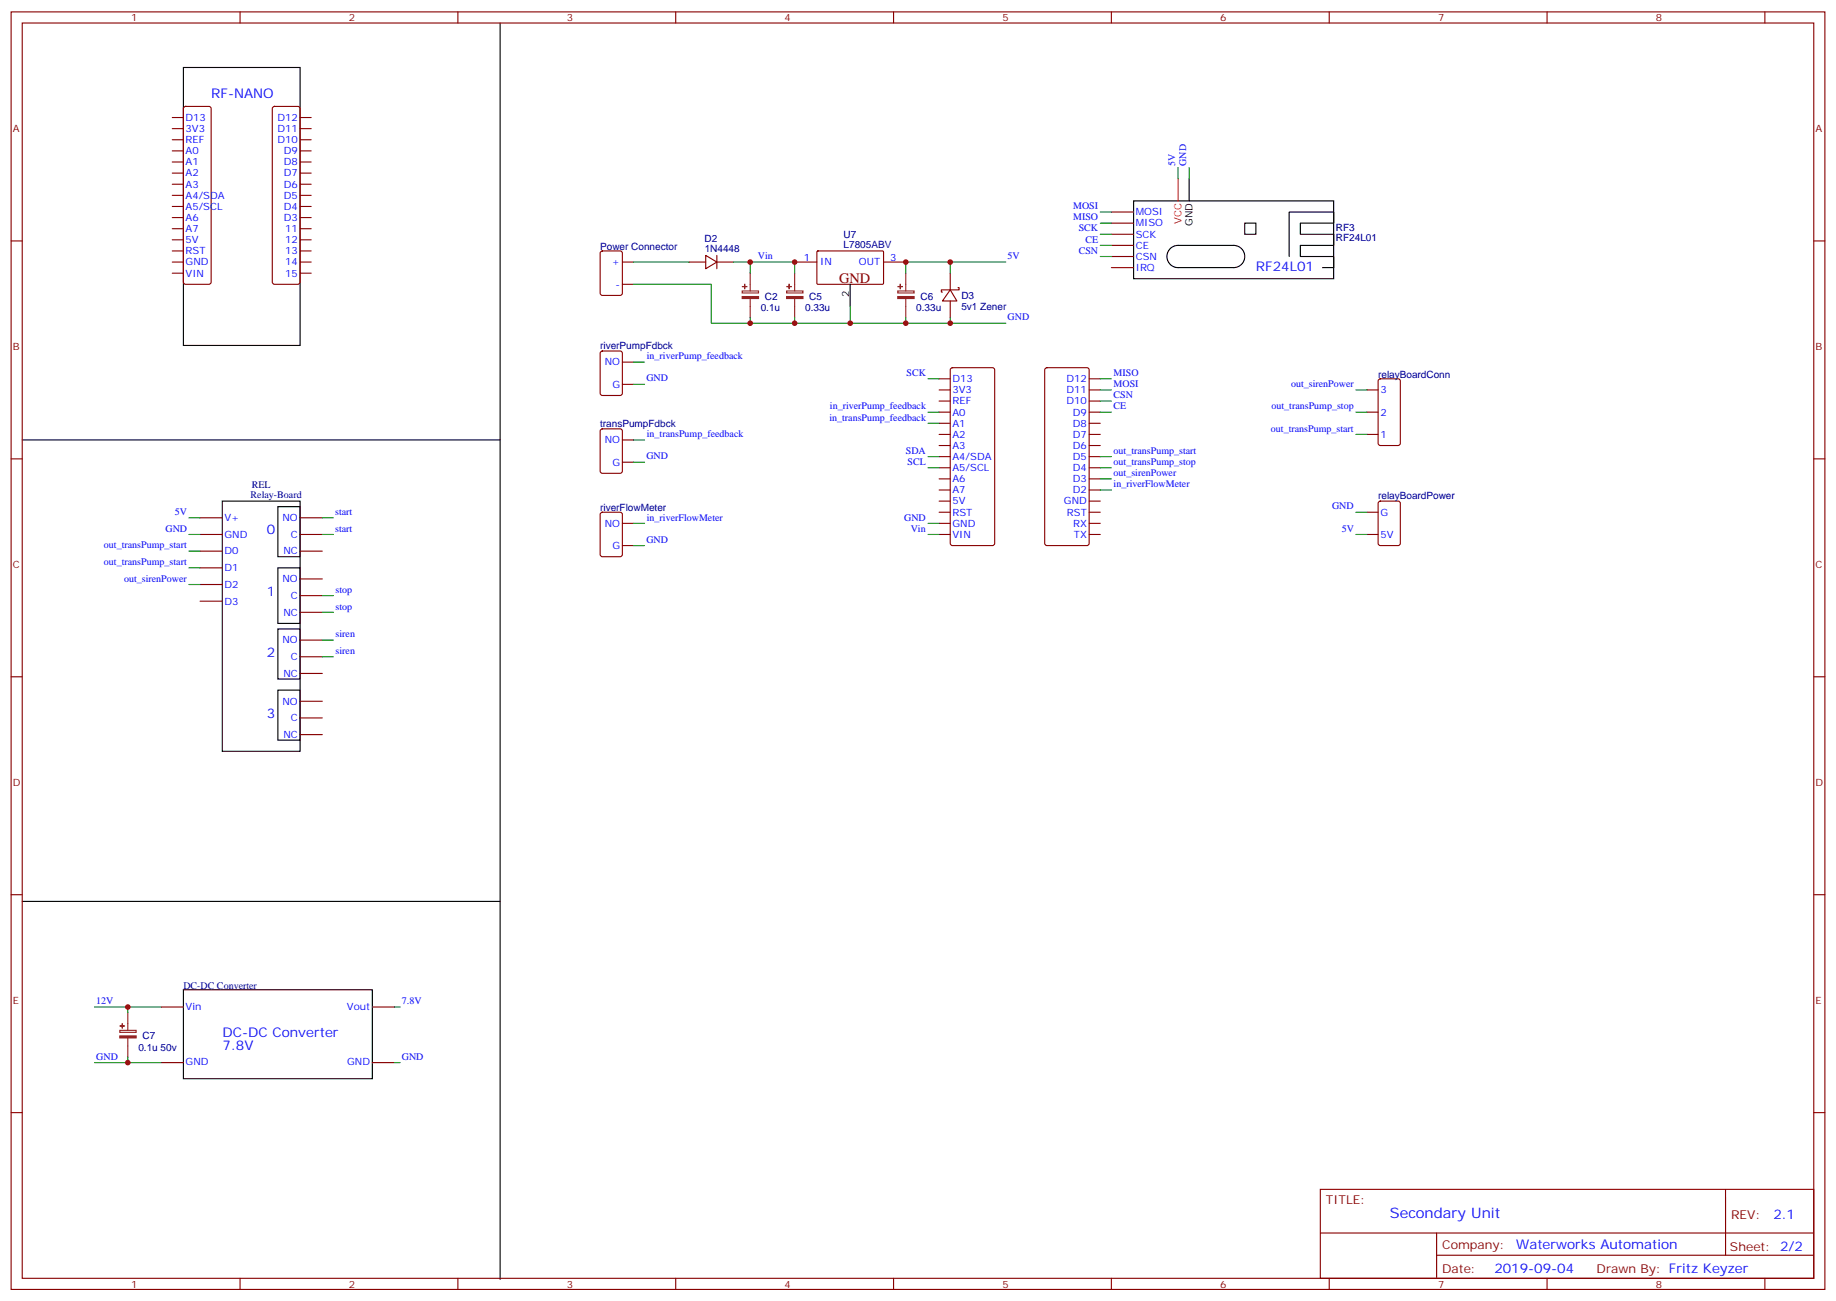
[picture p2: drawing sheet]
<svg xmlns="http://www.w3.org/2000/svg" width="583mm" height="413mm" viewBox="0 0 583 413" stroke-linecap="round" stroke-linejoin="round" font-family="sans-serif">
<g fill="none" stroke="#000" stroke-width=".35">
<path d="M158.7 7.3v398.6M58.2 21.4h37v88.2h-37zM377.5 56.7v7M359.8 63.7h63.5v24.7h-63.5zM371.5 78.9a3.5 3.5 0 0 1 2.4-1h17.7a3.5 3.5 0 0 1 3.5 3.5 3.5 3.5 0 0 1-3.5 3.5h-17.7a3.5 3.5 0 0 1-3.2-2.2 3.5 3.5 0 0 1 .8-3.8zM395.1 70.8h3.5v3.5h-3.5zM269.9 90.2v7.1M409.2 81.4v-14.1h14.1v3.5h-10.6v3.5h10.6v3.6h-10.6v3.5h10.6v3.5h-3.5M7.1 139.6h151.6M70.6 159h24.6v79.4h-24.6zM88.2 160.8h7v15.8h-7zM88.2 180.2h7v17.6h-7z"/>
<path d="M88.2 199.6h7v15.8h-7zM88.2 219h7v15.8h-7zM7.1 286h151.6M58.2 314h60v28.3h-60z"/>
</g>
<g fill="none" stroke="#870000" stroke-width=".35">
<path d="M3.5 3.8h575.8v405.3h-575.8zM7.1 7.3h568.6v398.3h-568.6zM76.2 3.8v3.5M145.3 3.8v3.5M214.5 3.8v3.5M283.6 3.8v3.5M352.8 3.8v3.5M421.9 3.8v3.5M491.1 3.8v3.5M560.2 3.8v3.5M54.7 37.3h3.5M58.4 34l.5-.2h7.4l.5 .2 .2 .5v55l-.2 .5-.5 .2h-7.4l-.5-.2-.2-.5v-55z"/>
<path d="M86.7 34l.4-.2h7.4l.5 .2 .2 .5v55l-.2 .5-.5 .2h-7.4l-.5-.2-.2-.5v-55zM95.2 37.3h3.6M54.7 40.8h3.5M54.7 44.3h3.5M54.7 47.9h3.5M54.7 51.4h3.5M54.7 54.9h3.5M54.7 58.5h3.5M95.2 40.8h3.6M95.2 44.3h3.6M95.2 47.9h3.6M95.2 51.4h3.6"/>
<path d="M95.2 54.9h3.6M95.2 58.5h3.6M3.5 76.4h3.6M54.7 62h3.5M54.7 65.5h3.5M54.7 69h3.5M54.7 72.6h3.5M54.7 76.1h3.5M54.7 79.6h3.5M95.2 62h3.6M95.2 65.5h3.6M95.2 69h3.6"/>
<path d="M95.2 72.6h3.6M95.2 76.1h3.6M95.2 79.6h3.6M190.7 79.8l.5-.2h5.6l.7 .5 .1 12.9-.5 .7h-5.9l-.6-.4-.1-13zM259.3 79.8l.3-.2 20.7 .1 .2 .3-.1 10-.3 .2-20.6-.1-.2-.2zM352.8 67.3h7M352.8 70.8h7M352.8 74.3h7M352.8 77.9h7M575.7 76.4h3.6M54.7 83.1h3.5M54.7 86.7h3.5"/>
<path d="M95.2 83.1h3.6M95.2 86.7h3.6M197.6 83.1h3.5M197.6 90.2h3.5M218.7 83.1h5.3M224 81l3.5 2.1-3.5 2.2zM227.5 83.1h5.3M227.5 81v4.3M252.2 83.1h7.1M280.5 83.1h7M301.6 92l2.1 3.5h-4.5zM301.6 86.7v5.3"/>
<path d="M301.6 95.5v5.3M304.1 91.3h.3v.7h-5.6v.7h.4M352.8 81.4h7M352.8 84.9h7M190.7 111.6l.5-.2h5.6l.7 .4 .1 13-.5 .6-5.9 .1-.6-.5-.1-12.9zM197.6 114.9h3.5M301.9 116.9l.4-.2h12.7l.7 .4v55.3l-.4 .7h-13l-.6-.5-.1-55.2zM331.8 116.9l.5-.2h12.7l.7 .4v55.3l-.4 .7h-13l-.6-.5-.1-55.2zM190.7 136.3l.5-.2h5.6l.7 .4 .1 13-.5 .6-5.9 .1-.6-.5-.1-12.9zM197.6 122h3.5M197.6 139.6h3.5M298.1 120.2h3.5"/>
<path d="M298.1 123.7h3.5M298.1 127.2h3.5M298.1 130.8h3.5M298.1 134.3h3.5M298.1 137.8h3.5M345.7 120.2h3.5M345.7 123.7h3.5M345.7 127.2h3.5M345.7 130.8h3.5M345.7 134.3h3.5M345.7 137.8h3.5M433.9 123.7h3.5"/>
<path d="M433.9 130.8h3.5M433.9 137.8h3.5M437.7 120.4l.4-.2h5.7l.6 .4 .1 20.1-.5 .6-5.9 .1-.6-.5-.1-20zM3.5 145.6h3.6M197.6 146.6h3.5M298.1 141.4h3.5M298.1 144.9h3.5M298.1 148.4h3.5M298.1 151.9h3.5M298.1 155.5h3.5M298.1 159h3.5M345.7 141.4h3.5"/>
<path d="M345.7 144.9h3.5M345.7 148.4h3.5M345.7 151.9h3.5M345.7 155.5h3.5M345.7 159h3.5M437.7 159.2l.4-.2h5.7l.6 .4 .1 13-.5 .7h-5.9l-.6-.5-.1-12.9zM575.7 145.6h3.6M63.5 164.3h7.1M63.5 169.6h7.1M63.5 174.9h7.1M95.2 164.3h7.1M95.2 169.6h7.1"/>
<path d="M95.2 174.9h7.1M190.7 162.7l.5-.2h5.6l.7 .5 .1 12.9-.5 .7h-5.9l-.6-.4-.1-13zM197.6 166.1h3.5M197.6 173.1h3.5M298.1 169.6h3.5M298.1 162.5h3.5M298.1 166.1h3.5M345.7 169.6h3.5M345.7 162.5h3.5M345.7 166.1h3.5M433.9 169.6h3.5M433.9 162.5h3.5"/>
<path d="M63.5 180.2h7.1M63.5 185.5h7.1M63.5 190.7h7.1M95.2 183.7h7.1M95.2 189h7.1M95.2 194.3h7.1M3.5 214.7h3.6M95.2 203.1h7.1M95.2 208.4h7.1M95.2 213.7h7.1M575.7 214.7h3.6M95.2 222.5h7.1"/>
<path d="M95.2 227.8h7.1M95.2 233.1h7.1M3.5 283.9h3.6M575.7 283.9h3.6M51.2 319.5h7M118.2 319.5h7M51.2 337.1h7M118.2 337.1h7M3.5 353h3.6M575.7 353h3.6M419.1 377.4h156.6v28.2h-156.6zM547.7 377.4v20.9"/>
<path d="M419.1 391.2h156.5M456 398.3h119.6M456 391.2v14.1M76.2 405.6v3.5M145.3 405.6v3.5M214.5 405.6v3.5M283.6 405.6v3.5M352.8 405.6v3.5M421.9 405.6v3.5M491.1 405.6v3.5M560.2 405.6v3.5"/>
</g>
<g fill="#8c2424" stroke="#8c2424" stroke-width=".35">
<path d="M249.7 94.1h5.2v.6h-5.2z"/>
<path d="M249.8 90.9h1.4z"/>
<path d="M250.5 90.2v1.4z"/>
<path d="M285 94.1h5.2v.6h-5.2z"/>
<path d="M285 90.9h1.5z"/>
<path d="M285.8 90.2v1.4z"/>
<path d="M235.6 94.1h5.2v.6h-5.2z"/>
<path d="M235.7 90.9h1.4z"/>
<path d="M236.4 90.2v1.4z"/>
<path d="M38 328.7h5.2v.6h-5.2z"/>
<path d="M38.1 325.5h1.4z"/>
<path d="M38.8 324.8v1.4z"/>
</g>
<path d="M235.6 92.3h5.2v.7h-5.2zM238.1 86.7v5.6M238.1 94.8v6M249.7 92.3h5.2v.7h-5.2zM252.2 86.7v5.6M252.2 94.8v6M285 92.3h5.2v.7h-5.2zM287.5 86.7v5.6M287.5 94.8v6M38 326.9h5.2v.7h-5.2zM40.6 321.3v5.6M40.6 329.4v6" fill="none" stroke="#8c2424" stroke-width=".35"/>
<path d="M373.9 56.7v7" fill="none" stroke="#f00" stroke-width=".35"/>
<g fill="none" stroke="#008700" stroke-width=".35">
<path d="M373.9 53.2v3.5M377.5 53.2v3.5M349.2 77.9h3.6M349.2 70.8h3.6M349.2 67.3h3.6M349.2 74.3h3.6M201.1 90.2h24.7v12.4h93.5M201.1 83.1h17.6M232.8 83.1h19.4v3.6M238.1 83.1v3.6M269.9 97.3v5.3M301.6 83.1v3.6"/>
<path d="M319.3 83.1h-31.8v3.6M349.2 81.4h3.6M201.1 114.9h3.5M238.1 100.8v1.8M252.2 100.8v1.8M287.5 100.8v1.8M301.6 100.8v1.8M201.1 139.6h3.5M201.1 122h3.5M294.6 130.8h3.5M294.6 134.3h3.5M294.6 120.2h3.5"/>
<path d="M349.2 130.8h3.6M349.2 127.2h3.6M349.2 123.7h3.6M349.2 120.2h3.6M430.4 130.8h3.5M430.4 123.7h3.5M430.4 137.8h3.5M201.1 146.6h3.5M294.6 144.9h3.5M294.6 148.4h3.5M349.2 144.9h3.6M349.2 148.4h3.6"/>
<path d="M349.2 151.9h3.6M349.2 155.5h3.6M60 174.9h3.5M60 164.3h3.5M60 169.6h3.5M102.3 164.3h3.5M102.3 169.6h3.5M201.1 166.1h3.5M201.1 173.1h3.5M294.6 169.6h3.5M294.6 166.1h3.5M430.4 169.6h3.5"/>
<path d="M430.4 162.5h3.5M60 180.2h3.5M60 185.5h3.5M102.3 189h3.5M102.3 194.3h3.5M102.3 208.4h3.5M102.3 203.1h3.5M30 319.5h21.2M40.6 319.5v1.8M125.2 319.5h1.8M30 337.1h21.2M40.6 335.4v1.7"/>
<path d="M125.2 337.1h1.8"/>
</g>
<g fill="#c00">
<circle cx="40.6" cy="337.1" r=".88"/>
<circle cx="238.1" cy="102.6" r=".88"/>
<circle cx="301.6" cy="102.6" r=".88"/>
<circle cx="269.9" cy="102.6" r=".88"/>
<circle cx="252.2" cy="83.1" r=".88"/>
<circle cx="287.5" cy="83.1" r=".88"/>
<circle cx="238.1" cy="83.1" r=".88"/>
<circle cx="301.6" cy="83.1" r=".88"/>
<circle cx="287.5" cy="102.6" r=".88"/>
<circle cx="252.2" cy="102.6" r=".88"/>
<circle cx="40.6" cy="319.5" r=".88"/>
</g>
<text font-size="4.6" fill="#800" x="266.3" y="89.8">GND</text>
<text font-size="4.6" fill="#00f" x="441.2" y="386.4">Secondary Unit</text>
<g font-size="4.2" fill="#00f">
<text x="67" y="31">RF-NANO</text>
<text x="398.6" y="86">RF24L01</text>
<text x="84.7" y="169.6">0</text>
<text x="84.7" y="189">1</text>
<text x="84.7" y="208.4">2</text>
<text x="84.7" y="227.8">3</text>
<text x="70.6" y="329.1">DC-DC Converter</text>
<text x="70.6" y="333.3">7.8V</text>
<text x="562.9" y="386.6">2.1</text>
<text x="481.3" y="396.2">Waterworks Automation</text>
<text x="474.4" y="404">2019-09-04</text>
</g>
<g font-size="3.9" fill="#800">
<text x="420.9" y="382">TITLE:</text>
<text x="549.5" y="386.6">REV:</text>
<text x="457.8" y="396.2">Company:</text>
<text x="549.1" y="396.8">Sheet: 2/2</text>
<text x="457.8" y="403.8">Date:</text>
<text x="506.8" y="403.9">Drawn By: Fritz Keyzer</text>
</g>
<g font-size="3.2" fill="#800">
<text x="41.6" y="6.8">1</text>
<text x="110.8" y="6.8">2</text>
<text x="179.9" y="6.8">3</text>
<text x="249.1" y="6.8">4</text>
<text x="318.2" y="6.8">5</text>
<text x="387.3" y="6.8">6</text>
<text x="456.5" y="6.8">7</text>
<text x="525.6" y="6.8">8</text>
<text x="4.1" y="41.9">A</text>
<text x="576.3" y="41.9">A</text>
<text x="4.1" y="111">B</text>
<text x="576.3" y="111">B</text>
<text x="4.1" y="180.2">C</text>
<text x="576.3" y="180.2">C</text>
<text x="4.1" y="249.3">D</text>
<text x="576.3" y="249.3">D</text>
<text x="4.1" y="318.5">E</text>
<text x="576.3" y="318.5">E</text>
<text x="41.6" y="408.6">1</text>
<text x="110.8" y="408.6">2</text>
<text x="179.9" y="408.6">3</text>
<text x="249.1" y="408.6">4</text>
<text x="318.2" y="408.6">5</text>
<text x="387.3" y="408.6">6</text>
<text x="456.5" y="408.6">7</text>
<text x="525.6" y="408.6">8</text>
</g>
<g font-size="3.2" fill="#00f">
<text x="58.9" y="38.3">D13</text>
<text x="58.9" y="41.9">3V3</text>
<text x="88.1" y="38.3">D12</text>
<text x="88.1" y="41.9">D11</text>
<text x="58.9" y="45.4">REF</text>
<text x="88.1" y="45.4">D10</text>
<text x="58.9" y="48.9">A0</text>
<text x="58.9" y="52.5">A1</text>
<text x="90.1" y="48.9">D9</text>
<text x="90.1" y="52.5">D8</text>
<text x="373" y="52.6" transform="rotate(-90 373 52.6)">5V</text>
<text x="376.5" y="52.6" transform="rotate(-90 376.5 52.6)">GND</text>
<text x="58.9" y="56">A2</text>
<text x="58.9" y="59.5">A3</text>
<text x="90.1" y="56">D7</text>
<text x="90.1" y="59.5">D6</text>
<text x="58.9" y="63">A4/SDA</text>
<text x="90.1" y="63">D5</text>
<text x="58.9" y="66.6">A5/SCL</text>
<text x="58.9" y="70.1">A6</text>
<text x="90.1" y="66.6">D4</text>
<text x="90.1" y="70.1">D3</text>
<text x="340.6" y="66.4">MOSI</text>
<text x="340.6" y="69.9">MISO</text>
<text x="360.5" y="68.3">MOSI</text>
<text x="360.5" y="71.9">MISO</text>
<text x="58.9" y="73.6">A7</text>
<text x="58.9" y="77.2">5V</text>
<text x="90.5" y="73.6">11</text>
<text x="90.5" y="77.2">12</text>
<text x="342.4" y="73.4">SCK</text>
<text x="344.5" y="77">CE</text>
<text x="360.5" y="75.4">SCK</text>
<text x="58.9" y="80.7">RST</text>
<text x="90.5" y="80.7">13</text>
<text x="240.6" y="82.3">Vin</text>
<text x="255.2" y="82.8">1</text>
<text x="282.6" y="82.8">3</text>
<text x="319.8" y="82.2">5V</text>
<text x="342.4" y="80.5">CSN</text>
<text x="360.5" y="78.9">CE</text>
<text x="360.5" y="82.4">CSN</text>
<text x="58.9" y="84.2">GND</text>
<text x="58.9" y="87.7">VIN</text>
<text x="90.5" y="84.2">14</text>
<text x="90.5" y="87.7">15</text>
<text x="194.3" y="84.2">+</text>
<text x="260.3" y="84.2">IN</text>
<text x="272.6" y="84.2">OUT</text>
<text x="360.5" y="86">IRQ</text>
<text x="195.4" y="91.3">-</text>
<text x="319.8" y="101.6">GND</text>
<text x="192" y="116">NO</text>
<text x="205.3" y="114">in_riverPump_feedback</text>
<text x="287.7" y="119.3">SCK</text>
<text x="353.5" y="119.3">MISO</text>
<text x="194.4" y="123">G</text>
<text x="205.2" y="121">GND</text>
<text x="302.3" y="121.2">D13</text>
<text x="302.3" y="124.8">3V3</text>
<text x="338.5" y="121.2">D12</text>
<text x="338.5" y="124.8">D11</text>
<text x="353.5" y="122.8">MOSI</text>
<text x="409.8" y="122.8">out_sirenPower</text>
<text x="438.1" y="124.8">3</text>
<text x="263.4" y="129.9">in_riverPump_feedback</text>
<text x="302.3" y="128.3">REF</text>
<text x="302.3" y="131.8">A0</text>
<text x="338.5" y="128.3">D10</text>
<text x="340.6" y="131.8">D9</text>
<text x="353.5" y="129.9">CE</text>
<text x="353.5" y="126.4">CSN</text>
<text x="403.6" y="129.9">out_transPump_stop</text>
<text x="438.1" y="131.8">2</text>
<text x="263.3" y="133.4">in_transPump_feedback</text>
<text x="302.3" y="135.4">A1</text>
<text x="340.6" y="135.4">D8</text>
<text x="403.4" y="136.9">out_transPump_start</text>
<text x="192" y="140.7">NO</text>
<text x="205.3" y="138.7">in_transPump_feedback</text>
<text x="302.3" y="138.9">A2</text>
<text x="302.3" y="142.4">A3</text>
<text x="340.6" y="138.9">D7</text>
<text x="340.6" y="142.4">D6</text>
<text x="438.1" y="138.9">1</text>
<text x="194.4" y="147.7">G</text>
<text x="205.2" y="145.7">GND</text>
<text x="287.5" y="144">SDA</text>
<text x="288.1" y="147.5">SCL</text>
<text x="302.3" y="145.9">A4/SDA</text>
<text x="302.3" y="149.5">A5/SCL</text>
<text x="340.6" y="145.9">D5</text>
<text x="340.6" y="149.5">D4</text>
<text x="353.5" y="147.5">out_transPump_stop</text>
<text x="353.5" y="144">out_transPump_start</text>
<text x="302.3" y="153">A6</text>
<text x="340.6" y="153">D3</text>
<text x="353.5" y="154.6">in_riverFlowMeter</text>
<text x="353.5" y="151.1">out_sirenPower</text>
<text x="302.3" y="156.5">A7</text>
<text x="302.3" y="160.1">5V</text>
<text x="337.7" y="160.1">GND</text>
<text x="340.6" y="156.5">D2</text>
<text x="422.8" y="161.6">GND</text>
<text x="55.5" y="163.3">5V</text>
<text x="71.3" y="165.3">V+</text>
<text x="89.7" y="165.3">NO</text>
<text x="106.4" y="163.3">start</text>
<text x="192" y="167.1">NO</text>
<text x="205.3" y="165.2">in_riverFlowMeter</text>
<text x="287" y="165.2">GND</text>
<text x="302.3" y="163.6">RST</text>
<text x="302.3" y="167.1">GND</text>
<text x="338.7" y="163.6">RST</text>
<text x="340.6" y="167.1">RX</text>
<text x="438.1" y="163.6">G</text>
<text x="33" y="174">out_transPump_start</text>
<text x="52.5" y="168.6">GND</text>
<text x="71.3" y="170.6">GND</text>
<text x="92.3" y="170.6">C</text>
<text x="106.4" y="168.6">start</text>
<text x="205.2" y="172.2">GND</text>
<text x="289.1" y="168.7">Vin</text>
<text x="302.3" y="170.6">VIN</text>
<text x="340.9" y="170.6">TX</text>
<text x="425.9" y="168.6">5V</text>
<text x="438.1" y="170.6">5V</text>
<text x="33" y="179.3">out_transPump_start</text>
<text x="71.3" y="175.9">D0</text>
<text x="90" y="175.9">NC</text>
<text x="194.4" y="174.2">G</text>
<text x="39.4" y="184.6">out_sirenPower</text>
<text x="71.3" y="181.2">D1</text>
<text x="89.7" y="184.7">NO</text>
<text x="71.3" y="186.5">D2</text>
<text x="71.3" y="191.8">D3</text>
<text x="92.3" y="190">C</text>
<text x="106.5" y="188.1">stop</text>
<text x="90" y="195.3">NC</text>
<text x="106.5" y="193.4">stop</text>
<text x="106.5" y="202.2">siren</text>
<text x="89.7" y="204.2">NO</text>
<text x="92.3" y="209.4">C</text>
<text x="106.5" y="207.5">siren</text>
<text x="90" y="214.7">NC</text>
<text x="89.7" y="223.6">NO</text>
<text x="92.3" y="228.8">C</text>
<text x="90" y="234.1">NC</text>
<text x="30.6" y="318.6">12V</text>
<text x="58.9" y="320.4">Vin</text>
<text x="110.1" y="320.4">Vout</text>
<text x="127.6" y="318.6">7.8V</text>
<text x="30.6" y="336.2">GND</text>
<text x="58.9" y="338">GND</text>
<text x="110.2" y="338">GND</text>
<text x="127.6" y="336.2">GND</text>
</g>
<text font-size="3.2" fill="#f00" x="375" y="71.1" transform="rotate(-90 375 71.1)">VCC</text>
<g font-size="3.2">
<text x="378.5" y="71.7" transform="rotate(-90 378.5 71.7)">GND</text>
<text x="269.5" y="94.3" transform="rotate(-90 269.5 94.3)">2</text>
</g>
<g font-size="3.2" fill="#000080">
<text x="223.7" y="76.8">D2</text>
<text x="267.8" y="75.4">U7</text>
<text x="424" y="76.6">RF24L01</text>
<text x="424" y="73.4">RF3</text>
<text x="190.5" y="79.5">Power Connector</text>
<text x="223.7" y="80">1N4448</text>
<text x="267.8" y="78.6">L7805ABV</text>
<text x="242.8" y="95">C2</text>
<text x="256.9" y="95">C5</text>
<text x="292.2" y="95">C6</text>
<text x="305.2" y="94.9">D3</text>
<text x="241.5" y="98.8">0.1u</text>
<text x="255.6" y="98.8">0.33u</text>
<text x="290.9" y="98.8">0.33u</text>
<text x="305.2" y="98.5">5v1 Zener</text>
<text x="190.5" y="110.8">riverPumpFdbck</text>
<text x="437.4" y="120">relayBoardConn</text>
<text x="190.5" y="135.5">transPumpFdbck</text>
<text x="79.9" y="154.8">REL</text>
<text x="79.6" y="157.9">Relay-Board</text>
<text x="190.5" y="162">riverFlowMeter</text>
<text x="437.4" y="158.5">relayBoardPower</text>
<text x="58.2" y="313.8">DC-DC Converter</text>
<text x="45.2" y="329.6">C7</text>
<text x="43.9" y="333.4">0.1u 50v</text>
</g>
</svg>
